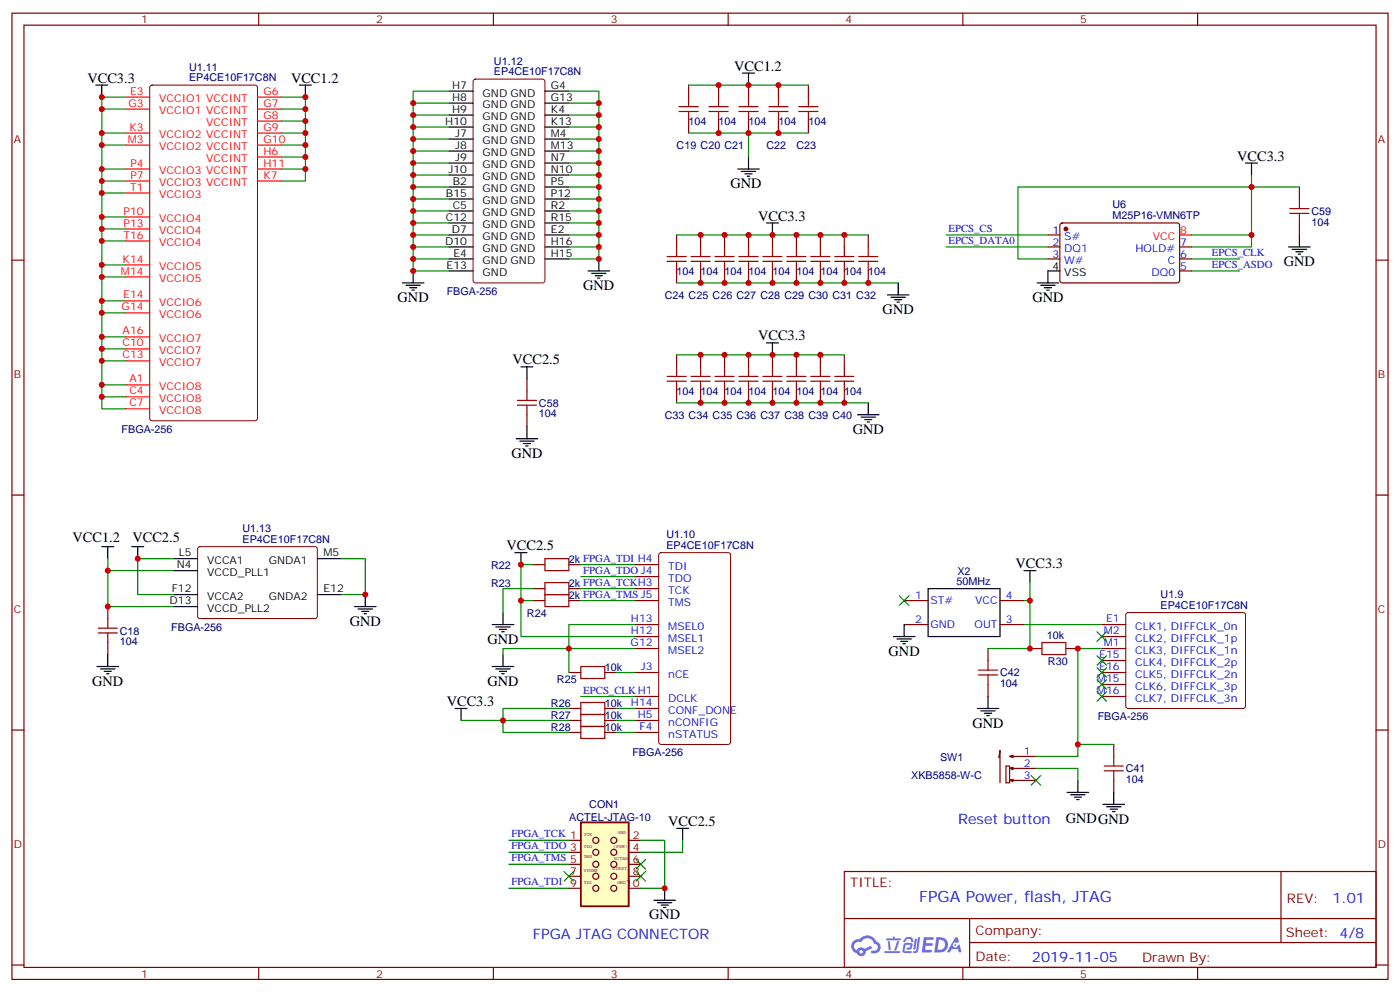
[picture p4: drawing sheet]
<svg xmlns="http://www.w3.org/2000/svg" width="412mm" height="292mm" viewBox="0 0 412 292" stroke-linecap="round" stroke-linejoin="round" font-family="sans-serif">
<g fill="none" stroke="#870000" stroke-width=".35">
<path d="M3.5 3.9h405.4v284.3h-405.4zM7.1 7.4h398.2v277.3h-398.2zM76.2 3.9v3.5M145.3 3.9v3.5M214.5 3.9v3.5M283.6 3.9v3.5M352.8 3.9v3.5M3.5 76.6h3.6M405.3 76.6h3.6M3.5 145.7h3.6M405.3 145.7h3.6M3.5 214.8h3.6"/>
<path d="M405.3 214.8h3.6M248.7 256.5h156.6v28.2h-156.6zM377.3 256.5v20.9M248.7 270.3h156.5M285.6 277.4h119.6M285.6 270.3v14.1M3.5 284h3.6M76.2 284.7v3.5M145.3 284.7v3.5M214.5 284.7v3.5M283.6 284.7v3.5M352.8 284.7v3.5"/>
<path d="M405.3 284h3.6"/>
</g>
<g fill="#5487ff">
<path d="M272.1 275.8h2.6l.3 .2-.1 .6h-2l-.1 .9h1.6l.4 .4-.4 .4h-1.7l-.2 1.2 1.8 .1 .3 .3-.2 .3-2.9 .1z"/>
<path d="M281.4 275.9h.7l.4 1.3-.7 .3a.74 .74 0 0 0-1.1 .3 .74 .74 0 0 0 .5 1 .74 .74 0 0 0 .9-.6l.5-.3 .7 2.3h-.9l-.2-.9h-1.9l-.5 .9h-.9z"/>
<path d="M269.5 276.2h.6l-.4 3a.31 .31 0 0 1-.3 .2 .31 .31 0 0 1-.3-.3z"/>
<path d="M270.4 275.8h.6l-.5 3.9a.89 .89 0 0 1-.7 .7 .89 .89 0 0 1-.9-.3l1-.4z"/>
<path d="M266.8 275.9l.6-.2 1.2 .2 .5 1.2-.6 .2-.4-1-1 .2a.95 .95 0 0 1-1 .8l-.1-.2z"/>
<path d="M266.4 277.6l1.8-.2a1.04 1.04 0 0 1 .6 1.1 1.04 1.04 0 0 1-.8 .9h-.7a.29 .29 0 0 1-.3-.3 .29 .29 0 0 1 .3-.2l.7-.1 .2-.8-1.4 .1-.4 1.7 1.9 .1a.29 .29 0 0 1 .3 .3 .29 .29 0 0 1-.3 .3l-2-.1-.4-.2 .2-2.1z"/>
<path d="M260.5 279.9h4.4a.3 .3 0 0 1 .3 .3 .3 .3 0 0 1-.3 .3h-4.3z"/>
<path d="M264.3 276.9h.6l-.5 1.7a1.02 1.02 0 0 1-.7 1.2l-.2-.3z"/>
<path d="M261.5 277h.6l.3 2.4-.3 .3-.3-.2z"/>
<path d="M261.1 276.2h1.9l.2-.6h.5l-.1 .6h1.5a.29 .29 0 0 1 .3 .3 .29 .29 0 0 1-.3 .2h-3.9z"/>
<path d="M275.8 275.8l-.6 4.5h1.4a2.27 2.27 0 0 0 2.7-2.3 2.27 2.27 0 0 0-2.7-2.2zM276.6 276.6a1.5 1.5 0 0 1 1.8 1.5 1.5 1.5 0 0 1-1.9 1.4h-.3z"/>
<path d="M251.4 277a2.09 2.09 0 0 0 1 3.5 1.37 1.37 0 0 0 1.5 .9 1.37 1.37 0 0 0 1.1-1.4l2-1-.5-.7-1.8 .9a1.4 1.4 0 0 0-2.3 .5 1.32 1.32 0 0 1-.6-1.9 1.32 1.32 0 0 1 1.9-.5 2.02 2.02 0 0 1 2-1.2 2.02 2.02 0 0 1 1.8 1.6 1.09 1.09 0 0 1 1.1 1.4 1.09 1.09 0 0 1-1.6 .7 .41 .41 0 0 0-.5 .3 .41 .41 0 0 0 .4 .5 1.89 1.89 0 0 0 2.4-1.2 1.89 1.89 0 0 0-1.2-2.4 2.98 2.98 0 0 0-5-.7l-1 .2zM253.2 280.1a.52 .52 0 0 1 1 0 .52 .52 0 0 1-1 0z"/>
<circle cx="281.4" cy="278.1" r=".28"/>
</g>
<path d="M44.3 25.3l.5-.3h30.3l.7 .5v97.6l-.4 .7h-30.6l-.6-.4-.1-97.6zM139.6 23.5l.5-.2h19.7l.7 .4v58.8l-.4 .7-20 .1-.7-.5-.1-58.8zM58.4 161.1l.5-.2h34.2l.4 .7-.1 20-.6 .4h-34.2l-.4-.7v-19.7zM194.3 162.8l.4-.2h19.8l.6 .5 .1 55.3-.5 .6-20 .1-.6-.5-.1-55.3zM331.8 180.5l.5-.2h33.9l.5 .2 .2 .5v26.8l-.2 .5-.5 .2h-33.9l-.5-.2-.2-.5v-26.8z" fill="none" stroke="#800000" stroke-width=".29"/>
<g fill="none" stroke="#f00" stroke-width=".35">
<path d="M37 28.6h7.1M37 32.1h7.1M37 39.2h7.1M75.8 28.6h7.1M75.8 32.1h7.1M75.8 35.6h7.1M75.8 39.2h7.1M37 42.7h7.1M37 49.7h7.1M37 53.3h7.1M37 56.8h7.1M75.8 42.7h7.1"/>
<path d="M75.8 46.2h7.1M75.8 49.7h7.1M75.8 53.3h7.1M37 63.9h7.1M37 67.4h7.1M37 70.9h7.1M37 78h7.1M37 81.5h7.1M37 88.5h7.1M37 92.1h7.1M37 99.1h7.1M37 102.7h7.1"/>
<path d="M37 106.2h7.1M37 113.2h7.1M37 116.8h7.1M37 120.3h7.1"/>
</g>
<g fill="none" stroke="#000" stroke-width=".35">
<path d="M132.3 26.8h7M132.3 30.3h7M132.3 33.9h7M132.3 37.4h7M160.5 26.8h7.1M160.5 30.3h7.1M160.5 33.9h7.1M160.5 37.4h7.1M132.3 40.9h7M132.3 44.4h7M132.3 48h7M132.3 51.5h7"/>
<path d="M132.3 55h7M132.3 58.6h7M160.5 40.9h7.1M160.5 44.4h7.1M160.5 48h7.1M160.5 51.5h7.1M160.5 55h7.1M160.5 58.6h7.1M132.3 62.1h7M132.3 65.6h7M132.3 69.1h7M132.3 72.7h7"/>
<path d="M132.3 76.2h7M132.3 79.7h7M160.5 62.1h7.1M160.5 65.6h7.1M160.5 69.1h7.1M160.5 72.7h7.1M160.5 76.2h7.1M51.2 164.4h7M51.2 175h7M51.2 167.9h7M51.2 178.5h7M93.5 164.4h7"/>
<path d="M93.5 175h7"/>
</g>
<g fill="none" stroke="#870000" stroke-width=".35">
<path d="M202.8 25v3.6M202.8 35.6v3.6M211.7 25v3.6M211.7 35.6v3.6M220.5 25v3.6M220.5 35.6v3.6M229.3 25v3.6M229.3 35.6v3.6M238.1 25v3.6M238.1 35.6v3.6M199.3 69.1v3.6M199.3 79.7v3.6"/>
<path d="M206.4 69.1v3.6M206.4 79.7v3.6M213.4 69.1v3.6M213.4 79.7v3.6M220.5 69.1v3.6M220.5 79.7v3.6M227.5 69.1v3.6M227.5 79.7v3.6M234.6 69.1v3.6M234.6 79.7v3.6M241.7 69.1v3.6M241.7 79.7v3.6"/>
<path d="M248.7 69.1v3.6M248.7 79.7v3.6M255.8 69.1v3.6M255.8 79.7v3.6M199.3 104.4v3.5M199.3 115v3.5M206.4 104.4v3.5M206.4 115v3.5M213.4 104.4v3.5M213.4 115v3.5M220.5 104.4v3.5M220.5 115v3.5"/>
<path d="M227.5 104.4v3.5M227.5 115v3.5M234.6 104.4v3.5M234.6 115v3.5M241.7 104.4v3.5M241.7 115v3.5M248.7 104.4v3.5M248.7 115v3.5M31.7 178.5v3.5M157 166.2h3.5M157 173.2h3.5M157 176.7h3.5"/>
<path d="M167.6 166.2h3.5M167.6 173.2h3.5M167.6 176.7h3.5M187 166.2h7M187 169.7h7M187 173.2h7M187 176.7h7M31.7 189.1v3.5M167.6 197.9h3.5M178.2 197.9h3.5M187 183.8h7M187 187.3h7"/>
<path d="M187 190.9h7M187 197.9h7M324.6 183.8h7M324.6 187.3h7M324.6 190.9h7M324.6 197.9h7M324.6 194.4h7M167.6 208.5h3.5M167.6 212h3.5M167.6 215.5h3.5M178.2 208.5h3.5M178.2 212h3.5"/>
<path d="M178.2 215.5h3.5M187 205h7M187 208.5h7M187 212h7M187 215.5h7M324.6 205h7M324.6 201.4h7"/>
</g>
<g fill="none" stroke="#a10000" stroke-width=".35">
<path d="M200 32.8h5.7M200 31.4h5.7M202.8 28.6v2.8M202.8 32.8v2.8M208.8 32.8h5.7M208.8 31.4h5.7M211.7 28.6v2.8M211.7 32.8v2.8M217.7 32.8h5.6M217.7 31.4h5.6M220.5 28.6v2.8M220.5 32.8v2.8"/>
<path d="M226.5 32.8h5.6M226.5 31.4h5.6M229.3 28.6v2.8M229.3 32.8v2.8M235.3 32.8h5.6M235.3 31.4h5.6M238.1 28.6v2.8M238.1 32.8v2.8M196.5 76.9h5.6M196.5 75.5h5.6M199.3 72.7v2.8M199.3 76.9v2.8"/>
<path d="M203.6 76.9h5.6M203.6 75.5h5.6M206.4 72.7v2.8M206.4 76.9v2.8M210.6 76.9h5.7M210.6 75.5h5.7M213.4 72.7v2.8M213.4 76.9v2.8M217.7 76.9h5.6M217.7 75.5h5.6M220.5 72.7v2.8M220.5 76.9v2.8"/>
<path d="M224.7 76.9h5.7M224.7 75.5h5.7M227.5 72.7v2.8M227.5 76.9v2.8M231.8 76.9h5.6M231.8 75.5h5.6M234.6 72.7v2.8M234.6 76.9v2.8M238.8 76.9h5.7M238.8 75.5h5.7M241.7 72.7v2.8M241.7 76.9v2.8"/>
<path d="M245.9 76.9h5.6M245.9 75.5h5.6M248.7 72.7v2.8M248.7 76.9v2.8M252.9 76.9h5.7M252.9 75.5h5.7M255.8 72.7v2.8M255.8 76.9v2.8M196.5 112.2h5.6M196.5 110.8h5.6M199.3 107.9v2.9M199.3 112.2v2.8"/>
<path d="M203.6 112.2h5.6M203.6 110.8h5.6M206.4 107.9v2.9M206.4 112.2v2.8M210.6 112.2h5.7M210.6 110.8h5.7M213.4 107.9v2.9M213.4 112.2v2.8M217.7 112.2h5.6M217.7 110.8h5.6M220.5 107.9v2.9M220.5 112.2v2.8"/>
<path d="M224.7 112.2h5.7M224.7 110.8h5.7M227.5 107.9v2.9M227.5 112.2v2.8M231.8 112.2h5.6M231.8 110.8h5.6M234.6 107.9v2.9M234.6 112.2v2.8M238.8 112.2h5.7M238.8 110.8h5.7M241.7 107.9v2.9M241.7 112.2v2.8"/>
<path d="M245.9 112.2h5.6M245.9 110.8h5.6M248.7 107.9v2.9M248.7 112.2v2.8M160.5 164.4h7.1v3.5h-7.1zM160.5 171.4h7.1v3.6h-7.1zM160.5 175h7.1v3.5h-7.1zM28.9 186.3h5.7M28.9 184.9h5.7M31.7 182v2.9M31.7 186.3v2.8M171.1 196.1h7.1v3.6h-7.1z"/>
<path d="M171.1 206.7h7.1v3.6h-7.1zM171.1 210.3h7.1v3.5h-7.1zM171.1 213.8h7.1v3.5h-7.1z"/>
</g>
<path d="M171.1 257.9h3.5M171.1 254.4h3.5M171.1 250.8h3.5M172 247.3h-.9h3.5M181.7 257.9h3.5M181.7 254.4h3.5M181.7 250.8h3.5M181.7 247.3h3.5M171.1 261.4h3.5M181.7 261.4h3.5" fill="none" stroke="#850000" stroke-width=".35"/>
<path d="M171.1 242h14.1v24.7h-14.1z" fill="#ffffc2" stroke="#850000" stroke-width=".53"/>
<g fill="none" stroke="#850000" stroke-width=".35">
<path d="M167.6 247.3h3.5M167.6 250.8h3.5M167.6 254.4h3.5M167.6 257.9h3.5M176.4 257.9a.88 .88 0 0 0-1.3-.8 .88 .88 0 0 0-.1 1.5 .88 .88 0 0 0 1.4-.6M176.4 254.4a.88 .88 0 0 0-1.3-.8 .88 .88 0 0 0-.1 1.5 .88 .88 0 0 0 1.4-.6M176.4 250.8a.88 .88 0 0 0-1.3-.8 .88 .88 0 0 0-.1 1.5 .88 .88 0 0 0 1.4-.5M176.4 247.3a.88 .88 0 0 0-1.3-.8 .88 .88 0 0 0-.1 1.5 .88 .88 0 0 0 1.4-.5M181.7 257.9a.88 .88 0 0 0-1.3-.8 .88 .88 0 0 0-.1 1.5 .88 .88 0 0 0 1.4-.6M181.7 254.4a.88 .88 0 0 0-1.3-.8 .88 .88 0 0 0-.1 1.5 .88 .88 0 0 0 1.4-.6M181.7 250.8a.88 .88 0 0 0-1.3-.8 .88 .88 0 0 0-.1 1.5 .88 .88 0 0 0 1.4-.5M181.7 247.3a.88 .88 0 0 0-1.3-.8 .88 .88 0 0 0-.1 1.5 .88 .88 0 0 0 1.4-.5"/>
<path d="M185.2 247.3h3.5M185.2 250.8h3.5M185.2 254.4h3.5M185.2 257.9h3.5M167.6 261.4h3.5M176.4 261.4a.88 .88 0 0 0-1.3-.8 .88 .88 0 0 0-.1 1.5 .88 .88 0 0 0 1.4-.5M181.7 261.4a.88 .88 0 0 0-1.3-.8 .88 .88 0 0 0-.1 1.5 .88 .88 0 0 0 1.4-.5M185.2 261.4h3.5"/>
</g>
<g fill="none" stroke="#000" stroke-width=".35">
<path d="M28.2 25h3.5M30 25v3.6M88.2 25h3.5M90 25v3.6M218.7 21.5h3.5M220.5 21.5v3.5M217.3 49.7h6.4M218.4 50.4h4.2M219.4 51.2h2.1M220.1 51.9h.7M220.5 46.2v3.5M366.9 48h3.5"/>
<path d="M368.7 48v3.5M121.7 79.7v3.6M173.2 79.7h6.4M176.4 76.2v3.5M225.8 65.6h3.5M227.5 65.6v3.5M312.2 79.7h-3.5v3.6M379.6 72.7h6.3M380.6 73.4h4.3M381.7 74.1h2.1M382.4 74.8h.7M382.8 69.1v3.6"/>
<path d="M118.5 83.3h6.4M119.6 84h4.2M120.6 84.7h2.2M121.4 85.4h.7M174.3 80.4h4.2M175.3 81.1h2.1M176 81.8h.7M261.4 86.8h6.4M262.5 87.5h4.2M263.5 88.2h2.1M264.2 88.9h.7M264.6 83.3v3.5"/>
<path d="M305.5 83.3h6.4M306.6 84h4.2M307.6 84.7h2.1M308.3 85.4h.7M153.5 107.9h3.5M155.2 107.9v3.6M225.8 100.9h3.5M227.5 100.9v3.5M255.8 118.5v3.6M152 129.1h6.4M153.1 129.8h4.2M154.2 130.5h2.1"/>
<path d="M154.9 131.2h.7M155.2 125.6v3.5M252.6 122.1h6.3M253.6 122.8h4.3M254.7 123.5h2.1M255.4 124.2h.7M30 160.9h3.5M31.7 160.9v3.5M38.8 160.9h3.5M40.6 160.9v3.5M104.4 178.5h6.4M105.5 179.2h4.2"/>
<path d="M106.5 179.9h2.2M107.6 175v3.5M151.7 162.6h3.5M153.5 162.6v3.6M273.4 173.2h21.2v14.1h-21.2zM301.6 167.9h3.6M303.4 167.9v3.5M28.6 196.1h6.3M29.6 196.8h4.3M30.7 197.6h2.1M31.4 198.3h.7M31.7 192.6v3.5"/>
<path d="M107.2 180.6h.7M145 196.1h6.3M145 183.8h6.3M146 196.8h4.3M146 184.5h4.3M147.1 197.6h2.1M147.1 185.2h2.1M147.8 198.3h.7M147.8 185.9h.7M148.2 180.3v3.5M148.2 192.6v3.5M263.2 187.3h6.3"/>
<path d="M264.2 188h4.3M265.3 188.7h2.1M266 189.4h.7M266.3 183.8v3.5M134.1 208.5h3.5M135.8 208.5v3.5M287.9 208.5h6.3M288.9 209.2h4.3M290 209.9h2.1M290.7 210.6h.7M291 205v3.5M314.3 233.2h6.4"/>
<path d="M315.4 233.9h4.2M316.4 234.6h2.2M317.1 235.3h.8M317.5 229.7v3.5M324.9 236.7h6.4M326 237.4h4.2M327 238.1h2.1M327.7 238.8h.7M328.1 233.2v3.5M199.3 243.8h3.5M201.1 243.8v3.5M192.6 264.9h6.4"/>
<path d="M193.7 265.6h4.2M194.7 266.3h2.1M195.4 267.1h.7M195.8 261.4v3.5"/>
</g>
<g fill="none" stroke="#870000" stroke-width=".35">
<path d="M382.8 55v3.6M308.7 69.1h3.5M308.7 72.7h3.5M308.7 76.2h3.5M312.4 65.8l.5-.2 34.2 .1 .4 .6-.1 16.5-.6 .5-34.2-.1-.4-.7v-16.2zM347.5 72.7h3.5M347.5 76.2h3.5M347.5 79.7h3.5M382.8 65.6v3.5M155.2 111.5v3.5M155.2 122.1v3.5M266.3 176.7h7.1"/>
<path d="M294.6 176.7h7M266.3 183.8h7.1M291 190.9v3.5M294.6 183.8h7M303.4 190.9h3.5M314 190.9h3.5M291 201.4v3.6M328.1 219.1v3.5M294.2 223l.4-2.2v9.6M296.3 225.4h1.1v5h-1.1zM297.4 229.7l1 .3M297.4 226.1l1 .4"/>
<path d="M297.4 222.6l1 .4M298.4 229.3l-1 .4h7.8M298.4 225.8l-1 .3h7.8M298.4 222.2l-1 .4h7.8M328.1 229.7v3.5"/>
</g>
<g fill="none" stroke="#a10000" stroke-width=".35">
<path d="M382.8 58.6v2.8M379.9 62.8h5.7M379.9 61.4h5.7M382.8 62.8v2.8M152.4 119.2h5.6M152.4 117.8h5.6M155.2 115v2.8M155.2 119.2v2.9M288.2 198.6h5.7M288.2 197.2h5.7M291 194.4v2.8M291 198.6v2.8"/>
<path d="M306.9 189.1h7.1v3.5h-7.1zM325.3 226.8h5.6M325.3 225.4h5.6M328.1 222.6v2.8M328.1 226.8v2.9"/>
</g>
<circle cx="314" cy="67.4" r=".53" fill="#870000" stroke="#870000" stroke-width=".35"/>
<path d="M347.5 69.1h3.5" fill="none" stroke="#f00" stroke-width=".35"/>
<g fill="none" stroke="#008700" stroke-width=".35">
<path d="M30 32.1h7M30 39.2h7M37 28.6h-7v91.7h7M82.9 28.6h7.1v24.7h-7.1M82.9 32.1h7.1M82.9 39.2h7.1M82.9 35.6h7.1M121.7 30.3h10.6M121.7 33.9h10.6M121.7 37.4h10.6M132.3 26.8h-10.6v52.9h10.6M167.6 26.8h8.8v49.4h-8.8"/>
<path d="M167.6 30.3h8.8M167.6 33.9h8.8M167.6 37.4h8.8M202.8 25h35.3M202.8 39.2h35.3M220.5 39.2v7M30 42.7h7M30 49.7h7M30 53.3h7M30 56.8h7M82.9 42.7h7.1M82.9 49.7h7.1"/>
<path d="M82.9 46.2h7.1M121.7 40.9h10.6M121.7 44.4h10.6M121.7 48h10.6M121.7 51.5h10.6M121.7 55h10.6M121.7 58.6h10.6M167.6 40.9h8.8M167.6 44.4h8.8M167.6 48h8.8M167.6 51.5h8.8M167.6 55h8.8"/>
<path d="M167.6 58.6h8.8M368.7 51.5v17.6h-17.7M382.8 55h-82.9v21.2h8.8M30 63.9h7M30 67.4h7M30 70.9h7M30 78h7M121.7 62.1h10.6M121.7 65.6h10.6M121.7 69.1h10.6M121.7 72.7h10.6M121.7 76.2h10.6"/>
<path d="M167.6 62.1h8.8M167.6 65.6h8.8M167.6 69.1h8.8M167.6 72.7h8.8M199.3 69.1h56.5M278.7 69.1h30M278.7 72.7h30M351 76.2h14.1M351 79.7h14.1M368.7 69.1v3.6h-17.7M30 81.5h7M30 88.5h7"/>
<path d="M30 92.1h7M30 99.1h7M199.3 83.3h65.3M30 102.7h7M30 106.2h7M30 113.2h7M30 116.8h7M199.3 104.4h49.4M199.3 118.5h56.5M31.7 164.4v3.5M51.2 164.4h-10.6v10.6h10.6M51.2 167.9h-19.5v10.6h19.5"/>
<path d="M100.5 164.4h7.1v10.6h-7.1M153.5 176.7v10.6h33.5M157 166.2h-3.5v10.5h3.5M157 173.2h-8.8v7.1M171.1 169.7h15.9M171.1 176.7h15.9M171.1 173.2h15.9M171.1 166.2h15.9M303.4 171.4v5.3h-1.8M303.4 176.7v14.2h-12.4M181.7 197.9h5.3M187 183.8h-19.4v14.1"/>
<path d="M187 190.9h-38.8v1.7M301.6 183.8h23M324.6 190.9h-7.1v31.7h-12.3M135.8 212h31.8M167.6 208.5h-19.4v7h19.4M171.1 205h15.9M181.7 212h5.3M181.7 215.5h5.3M181.7 208.5h5.3M317.5 219.1h10.6M305.2 226.1h12.3v3.6M149.9 247.3h17.7"/>
<path d="M149.9 250.8h17.7M149.9 254.4h17.7M188.7 247.3h7.1v14.1h-7.1M201.1 247.3v3.5h-12.4M149.9 261.4h17.7"/>
</g>
<g fill="#c00">
<circle cx="368.7" cy="55" r=".88"/>
<circle cx="303.4" cy="190.9" r=".88"/>
<circle cx="303.4" cy="176.7" r=".88"/>
<circle cx="195.8" cy="261.4" r=".88"/>
<circle cx="148.2" cy="212" r=".88"/>
<circle cx="153.5" cy="176.7" r=".88"/>
<circle cx="241.7" cy="104.4" r=".88"/>
<circle cx="234.6" cy="104.4" r=".88"/>
<circle cx="227.5" cy="104.4" r=".88"/>
<circle cx="220.5" cy="104.4" r=".88"/>
<circle cx="213.4" cy="104.4" r=".88"/>
<circle cx="206.4" cy="104.4" r=".88"/>
<circle cx="248.7" cy="69.1" r=".88"/>
<circle cx="241.7" cy="69.1" r=".88"/>
<circle cx="234.6" cy="69.1" r=".88"/>
<circle cx="227.5" cy="69.1" r=".88"/>
<circle cx="220.5" cy="69.1" r=".88"/>
<circle cx="213.4" cy="69.1" r=".88"/>
<circle cx="206.4" cy="69.1" r=".88"/>
<circle cx="31.8" cy="167.9" r=".88"/>
<circle cx="121.7" cy="79.7" r=".88"/>
<circle cx="176.4" cy="33.9" r=".88"/>
<circle cx="176.4" cy="40.9" r=".88"/>
<circle cx="176.4" cy="48" r=".88"/>
<circle cx="176.4" cy="55" r=".88"/>
<circle cx="176.4" cy="62.1" r=".88"/>
<circle cx="176.4" cy="69.1" r=".88"/>
<circle cx="121.7" cy="72.7" r=".88"/>
<circle cx="121.7" cy="65.6" r=".88"/>
<circle cx="121.7" cy="58.6" r=".88"/>
<circle cx="121.7" cy="51.5" r=".88"/>
<circle cx="121.7" cy="44.4" r=".88"/>
<circle cx="121.7" cy="40.9" r=".88"/>
<circle cx="121.7" cy="33.9" r=".88"/>
<circle cx="90" cy="49.7" r=".88"/>
<circle cx="90" cy="42.7" r=".88"/>
<circle cx="90" cy="35.6" r=".88"/>
<circle cx="30" cy="116.8" r=".88"/>
<circle cx="30" cy="106.2" r=".88"/>
<circle cx="30" cy="99.1" r=".88"/>
<circle cx="30" cy="88.5" r=".88"/>
<circle cx="30" cy="67.4" r=".88"/>
<circle cx="30" cy="56.8" r=".88"/>
<circle cx="30" cy="49.7" r=".88"/>
<circle cx="30" cy="39.2" r=".88"/>
<circle cx="30" cy="28.6" r=".88"/>
<circle cx="30" cy="32.1" r=".88"/>
<circle cx="30" cy="42.7" r=".88"/>
<circle cx="30" cy="53.3" r=".88"/>
<circle cx="30" cy="63.9" r=".88"/>
<circle cx="30" cy="70.9" r=".88"/>
<circle cx="30" cy="81.5" r=".88"/>
<circle cx="30" cy="92.1" r=".88"/>
<circle cx="30" cy="102.7" r=".88"/>
<circle cx="30" cy="113.2" r=".88"/>
<circle cx="30" cy="78" r=".88"/>
<circle cx="90" cy="32.1" r=".88"/>
<circle cx="90" cy="39.2" r=".88"/>
<circle cx="90" cy="46.2" r=".88"/>
<circle cx="90" cy="28.6" r=".88"/>
<circle cx="121.7" cy="30.3" r=".88"/>
<circle cx="121.7" cy="37.4" r=".88"/>
<circle cx="121.7" cy="48" r=".88"/>
<circle cx="121.7" cy="55" r=".88"/>
<circle cx="121.7" cy="62.1" r=".88"/>
<circle cx="121.7" cy="69.1" r=".88"/>
<circle cx="121.7" cy="76.2" r=".88"/>
<circle cx="176.4" cy="72.7" r=".88"/>
<circle cx="176.4" cy="65.6" r=".88"/>
<circle cx="176.4" cy="58.6" r=".88"/>
<circle cx="176.4" cy="51.5" r=".88"/>
<circle cx="176.4" cy="44.4" r=".88"/>
<circle cx="176.4" cy="37.4" r=".88"/>
<circle cx="176.4" cy="30.3" r=".88"/>
<circle cx="176.4" cy="76.2" r=".88"/>
<circle cx="107.6" cy="175" r=".88"/>
<circle cx="40.6" cy="164.4" r=".88"/>
<circle cx="31.8" cy="178.5" r=".88"/>
<circle cx="211.7" cy="25" r=".88"/>
<circle cx="220.5" cy="25" r=".88"/>
<circle cx="229.3" cy="25" r=".88"/>
<circle cx="211.7" cy="39.2" r=".88"/>
<circle cx="220.5" cy="39.2" r=".88"/>
<circle cx="229.3" cy="39.2" r=".88"/>
<circle cx="206.4" cy="83.3" r=".88"/>
<circle cx="213.4" cy="83.3" r=".88"/>
<circle cx="220.5" cy="83.3" r=".88"/>
<circle cx="227.5" cy="83.3" r=".88"/>
<circle cx="234.6" cy="83.3" r=".88"/>
<circle cx="241.7" cy="83.3" r=".88"/>
<circle cx="248.7" cy="83.3" r=".88"/>
<circle cx="206.4" cy="118.5" r=".88"/>
<circle cx="213.4" cy="118.5" r=".88"/>
<circle cx="220.5" cy="118.5" r=".88"/>
<circle cx="227.5" cy="118.5" r=".88"/>
<circle cx="234.6" cy="118.5" r=".88"/>
<circle cx="241.7" cy="118.5" r=".88"/>
<circle cx="255.8" cy="83.3" r=".88"/>
<circle cx="248.7" cy="118.5" r=".88"/>
<circle cx="153.5" cy="166.2" r=".88"/>
<circle cx="317.5" cy="190.9" r=".88"/>
<circle cx="317.5" cy="219.1" r=".88"/>
<circle cx="167.6" cy="190.9" r=".88"/>
<circle cx="368.7" cy="69.1" r=".88"/>
</g>
<g fill="#c00" stroke="#008700" stroke-width=".35">
<path d="M303.7 228.2l2.9 2.9zM303.7 231.1l2.9-2.9z"/>
<path d="M187.3 252.9l2.8 2.9zM190.1 252.9l-2.8 2.9z"/>
<path d="M187.3 256.5l2.8 2.8zM187.3 259.3l2.8-2.8z"/>
<path d="M166.2 256.5l2.8 2.8zM166.2 259.3l2.8-2.8z"/>
<path d="M323.1 193l2.9 2.8zM323.1 195.8l2.9-2.8z"/>
<path d="M323.1 196.5l2.9 2.8zM326 196.5l-2.9 2.8z"/>
<path d="M323.1 200l2.9 2.8zM326 200l-2.9 2.8z"/>
<path d="M323.1 203.6l2.9 2.8zM326 203.6l-2.9 2.8z"/>
<path d="M323.1 185.9l2.9 2.8zM323.1 188.7l2.9-2.8z"/>
<path d="M264.9 175.3l2.9 2.9zM267.8 175.3l-2.9 2.9z"/>
</g>
<text font-size="4.6" fill="#00f" x="270.8" y="265.5">FPGA Power, flash, JTAG</text>
<g font-size="4.2">
<text x="216.3" y="20.8">VCC1.2</text>
<text x="25.8" y="24.3">VCC3.3</text>
<text x="85.7" y="24.3">VCC1.2</text>
<text x="364.4" y="47.3">VCC3.3</text>
<text x="215.2" y="55.3">GND</text>
<text x="223.3" y="64.9">VCC3.3</text>
<text x="378.2" y="78.3">GND</text>
<text x="117.1" y="88.9">GND</text>
<text x="171.8" y="85.4">GND</text>
<text x="304.1" y="88.9">GND</text>
<text x="260" y="92.4">GND</text>
<text x="223.3" y="100.2">VCC3.3</text>
<text x="151" y="107.2">VCC2.5</text>
<text x="251.2" y="127.7">GND</text>
<text x="150.6" y="134.8">GND</text>
<text x="21.4" y="159.4">VCC1.2</text>
<text x="39" y="159.4">VCC2.5</text>
<text x="149.2" y="161.9">VCC2.5</text>
<text x="299.2" y="167.2">VCC3.3</text>
<text x="103" y="184.1">GND</text>
<text x="143.6" y="189.4">GND</text>
<text x="261.8" y="193">GND</text>
<text x="27.2" y="201.8">GND</text>
<text x="143.6" y="201.8">GND</text>
<text x="131.6" y="207.8">VCC3.3</text>
<text x="286.5" y="214.1">GND</text>
<text x="196.8" y="243.1">VCC2.5</text>
<text x="314" y="242.3">GNDGND</text>
<text x="191.2" y="270.6">GND</text>
</g>
<g font-size="4.2" fill="#00f">
<text x="282.2" y="242.6">Reset button</text>
<text x="392.5" y="265.7">1.01</text>
<text x="157" y="276.2">FPGA JTAG CONNECTOR</text>
<text x="304" y="283.1">2019-11-05</text>
</g>
<g font-size="3.9" fill="#800">
<text x="250.5" y="261.1">TITLE:</text>
<text x="379.1" y="265.7">REV:</text>
<text x="287.4" y="275.3">Company:</text>
<text x="378.7" y="275.9">Sheet: 4/8</text>
<text x="287.4" y="282.9">Date:</text>
<text x="336.4" y="283">Drawn By:</text>
</g>
<g font-size="3.2" fill="#800">
<text x="41.6" y="6.9">1</text>
<text x="110.8" y="6.9">2</text>
<text x="179.9" y="6.9">3</text>
<text x="249.1" y="6.9">4</text>
<text x="318.2" y="6.9">5</text>
<text x="4.1" y="42">A</text>
<text x="405.9" y="42">A</text>
<text x="4.1" y="111.1">B</text>
<text x="405.9" y="111.1">B</text>
<text x="4.1" y="180.3">C</text>
<text x="405.9" y="180.3">C</text>
<text x="4.1" y="249.4">D</text>
<text x="405.9" y="249.4">D</text>
<text x="41.6" y="287.7">1</text>
<text x="110.8" y="287.7">2</text>
<text x="179.9" y="287.7">3</text>
<text x="249.1" y="287.7">4</text>
<text x="318.2" y="287.7">5</text>
</g>
<g font-size="3.2" fill="#000080">
<text x="55.7" y="24">EP4CE10F17C8N</text>
<text x="55.7" y="20.8">U1.11</text>
<text x="145.5" y="22.2">EP4CE10F17C8N</text>
<text x="145.5" y="19">U1.12</text>
<text x="202.8" y="36.9">104</text>
<text x="211.7" y="36.9">104</text>
<text x="220.5" y="36.9">104</text>
<text x="229.3" y="36.9">104</text>
<text x="238.1" y="36.9">104</text>
<text x="199.3" y="43.9">C19 C20 C21</text>
<text x="225.8" y="43.9">C22</text>
<text x="234.6" y="43.9">C23</text>
<text x="327.7" y="64.6">M25P16-VMN6TP</text>
<text x="327.7" y="61.3">U6</text>
<text x="386.3" y="63.4">C59</text>
<text x="386.3" y="66.4">104</text>
<text x="199.3" y="81">104</text>
<text x="206.4" y="81">104</text>
<text x="213.4" y="81">104</text>
<text x="220.5" y="81">104</text>
<text x="227.5" y="81">104</text>
<text x="234.6" y="81">104</text>
<text x="241.7" y="81">104</text>
<text x="248.7" y="81">104</text>
<text x="255.8" y="81">104</text>
<text x="131.6" y="86.8">FBGA-256</text>
<text x="195.8" y="88">C24 C25 C26 C27 C28 C29 C30 C31 C32</text>
<text x="158.7" y="119.8">C58</text>
<text x="199.3" y="116.3">104</text>
<text x="206.4" y="116.3">104</text>
<text x="213.4" y="116.3">104</text>
<text x="220.5" y="116.3">104</text>
<text x="227.5" y="116.3">104</text>
<text x="234.6" y="116.3">104</text>
<text x="241.7" y="116.3">104</text>
<text x="248.7" y="116.3">104</text>
<text x="158.7" y="122.8">104</text>
<text x="195.8" y="123.3">C33 C34 C35 C36 C37 C38 C39 C40</text>
<text x="35.8" y="127.4">FBGA-256</text>
<text x="71.4" y="159.8">EP4CE10F17C8N</text>
<text x="71.4" y="156.6">U1.13</text>
<text x="196.3" y="161.6">EP4CE10F17C8N</text>
<text x="196.3" y="158.4">U1.10</text>
<text x="144.6" y="167.4">R22</text>
<text x="167.6" y="165.6">2k FPGA_TDI H4</text>
<text x="144.6" y="172.7">R23</text>
<text x="167.6" y="172.7">2k FPGA_TCKH3</text>
<text x="281.8" y="172.2">50MHz</text>
<text x="282" y="169.1">X2</text>
<text x="167.6" y="176.2">2k FPGA_TMS J5</text>
<text x="341.9" y="179.2">EP4CE10F17C8N</text>
<text x="341.9" y="176">U1.9</text>
<text x="50.4" y="185.6">FBGA-256</text>
<text x="155.2" y="181.5">R24</text>
<text x="35.3" y="189.8">104</text>
<text x="35.3" y="186.8">C18</text>
<text x="308.3" y="188">10k</text>
<text x="178.2" y="197.3">10k</text>
<text x="308.7" y="195.6">R30</text>
<text x="164" y="200.9">R25</text>
<text x="294.6" y="202.2">104</text>
<text x="294.6" y="199">C42</text>
<text x="162.3" y="207.9">R26</text>
<text x="178.2" y="207.9">10k</text>
<text x="162.3" y="211.5">R27</text>
<text x="162.3" y="215">R28</text>
<text x="178.2" y="211.5">10k</text>
<text x="178.2" y="215">10k</text>
<text x="323.3" y="212">FBGA-256</text>
<text x="186.3" y="222.6">FBGA-256</text>
<text x="276.9" y="223.9">SW1</text>
<text x="331.6" y="227.3">C41</text>
<text x="268.4" y="229.2">XKB5858-W-C</text>
<text x="331.6" y="230.4">104</text>
<text x="173.6" y="237.9">CON1</text>
<text x="167.7" y="241.5">ACTEL-JTAG-10</text>
</g>
<g font-size="3.2" fill="#f00">
<text x="38.3" y="27.9">E3</text>
<text x="77.6" y="27.9">G6</text>
<text x="37.9" y="31.4">G3</text>
<text x="46.9" y="30.2">VCCIO1 VCCINT</text>
<text x="46.9" y="33.7">VCCIO1 VCCINT</text>
<text x="77.6" y="31.4">G7</text>
<text x="77.6" y="34.9">G8</text>
<text x="37.6" y="42">M3</text>
<text x="38.1" y="38.5">K3</text>
<text x="46.9" y="40.7">VCCIO2 VCCINT</text>
<text x="60.8" y="37.2">VCCINT</text>
<text x="77.6" y="38.5">G9</text>
<text x="77.6" y="42">G10</text>
<text x="46.9" y="44.3">VCCIO2 VCCINT</text>
<text x="60.8" y="47.8">VCCINT</text>
<text x="77.6" y="45.5">H6</text>
<text x="38.4" y="49">P4</text>
<text x="38.4" y="52.6">P7</text>
<text x="46.9" y="51.3">VCCIO3 VCCINT</text>
<text x="77.6" y="49">H11</text>
<text x="77.6" y="52.6">K7</text>
<text x="38.4" y="56.1">T1</text>
<text x="46.9" y="54.9">VCCIO3 VCCINT</text>
<text x="46.9" y="58.4">VCCIO3</text>
<text x="36.4" y="63.1">P10</text>
<text x="46.9" y="65.4">VCCIO4</text>
<text x="36.3" y="70.2">T16</text>
<text x="36.4" y="66.7">P13</text>
<text x="46.9" y="69">VCCIO4</text>
<text x="339.6" y="70.6">VCC</text>
<text x="347.7" y="68.8">8</text>
<text x="36.1" y="77.3">K14</text>
<text x="46.9" y="72.5">VCCIO4</text>
<text x="35.6" y="80.8">M14</text>
<text x="46.9" y="79.6">VCCIO5</text>
<text x="46.9" y="83.1">VCCIO5</text>
<text x="36.3" y="87.8">E14</text>
<text x="35.8" y="91.4">G14</text>
<text x="46.9" y="90.1">VCCIO6</text>
<text x="46.9" y="93.7">VCCIO6</text>
<text x="36.1" y="102">C10</text>
<text x="36.1" y="98.4">A16</text>
<text x="46.9" y="100.7">VCCIO7</text>
<text x="36.1" y="105.5">C13</text>
<text x="46.9" y="104.2">VCCIO7</text>
<text x="46.9" y="107.8">VCCIO7</text>
<text x="38.1" y="112.5">A1</text>
<text x="38.1" y="116.1">C4</text>
<text x="38.1" y="119.6">C7</text>
<text x="46.9" y="114.8">VCCIO8</text>
<text x="46.9" y="118.4">VCCIO8</text>
<text x="46.9" y="121.9">VCCIO8</text>
</g>
<g font-size="3.2">
<text x="133.2" y="26.1">H7</text>
<text x="133.2" y="29.6">H8</text>
<text x="142.2" y="28.4">GND GND</text>
<text x="162.3" y="26.1">G4</text>
<text x="162.3" y="29.6">G13</text>
<text x="133.2" y="33.2">H9</text>
<text x="142.2" y="31.9">GND GND</text>
<text x="142.2" y="35.5">GND GND</text>
<text x="162.3" y="33.2">K4</text>
<text x="131.2" y="36.7">H10</text>
<text x="134.1" y="40.2">J7</text>
<text x="142.2" y="39">GND GND</text>
<text x="162.3" y="36.7">K13</text>
<text x="162.3" y="40.2">M4</text>
<text x="134.1" y="43.7">J8</text>
<text x="134.1" y="47.3">J9</text>
<text x="142.2" y="42.5">GND GND</text>
<text x="142.2" y="46">GND GND</text>
<text x="162.3" y="43.7">M13</text>
<text x="162.3" y="47.3">N7</text>
<text x="132.1" y="50.8">J10</text>
<text x="142.2" y="49.6">GND GND</text>
<text x="142.2" y="53.1">GND GND</text>
<text x="162.3" y="50.8">N10</text>
<text x="131.4" y="57.9">B15</text>
<text x="133.4" y="54.3">B2</text>
<text x="142.2" y="56.6">GND GND</text>
<text x="162.3" y="54.3">P5</text>
<text x="162.3" y="57.9">P12</text>
<text x="131.3" y="64.9">C12</text>
<text x="133.3" y="61.4">C5</text>
<text x="142.2" y="60.1">GND GND</text>
<text x="142.2" y="63.7">GND GND</text>
<text x="162.3" y="61.4">R2</text>
<text x="162.3" y="64.9">R15</text>
<text x="131.1" y="72">D10</text>
<text x="133.1" y="68.4">D7</text>
<text x="142.2" y="67.2">GND GND</text>
<text x="142.2" y="70.7">GND GND</text>
<text x="162.3" y="68.4">E2</text>
<text x="162.3" y="72">H16</text>
<text x="133.6" y="75.5">E4</text>
<text x="142.2" y="74.3">GND GND</text>
<text x="142.2" y="77.8">GND GND</text>
<text x="162.3" y="75.5">H15</text>
<text x="131.5" y="79">E13</text>
<text x="142.2" y="81.3">GND</text>
<text x="310" y="79.4">4</text>
<text x="313.5" y="81.1">VSS</text>
<text x="52.1" y="167.2">N4</text>
<text x="52.7" y="163.7">L5</text>
<text x="61" y="166">VCCA1</text>
<text x="79.2" y="166">GNDA1</text>
<text x="95.2" y="163.7">M5</text>
<text x="61" y="169.5">VCCD_PLL1</text>
<text x="50" y="177.8">D13</text>
<text x="50.6" y="174.3">F12</text>
<text x="61" y="176.6">VCCA2</text>
<text x="79.2" y="176.6">GNDA2</text>
<text x="95.2" y="174.3">E12</text>
<text x="61" y="180.1">VCCD_PLL2</text>
</g>
<g font-size="3.2" fill="#00f">
<text x="279.4" y="68.3">EPCS_CS</text>
<text x="279.4" y="71.8">EPCS_DATA0</text>
<text x="310" y="68.8">1</text>
<text x="313.5" y="70.6">S#</text>
<text x="310" y="72.3">2</text>
<text x="310" y="75.8">3</text>
<text x="313.5" y="74.1">DQ1</text>
<text x="313.5" y="77.6">W#</text>
<text x="334.5" y="74.1">HOLD#</text>
<text x="344" y="77.6">C</text>
<text x="347.7" y="75.8">6</text>
<text x="347.7" y="72.3">7</text>
<text x="357" y="75.3">EPCS_CLK</text>
<text x="339.2" y="81.1">DQ0</text>
<text x="347.7" y="79.4">5</text>
<text x="357" y="78.8">EPCS_ASDO</text>
<text x="196.8" y="167.7">TDI</text>
<text x="171.8" y="168.8">FPGA_TDO J4</text>
<text x="196.8" y="171.3">TDO</text>
<text x="196.8" y="174.8">TCK</text>
<text x="196.8" y="178.3">TMS</text>
<text x="269.6" y="176.4">1</text>
<text x="274.1" y="177.8">ST#</text>
<text x="287.3" y="177.8">VCC</text>
<text x="296.3" y="176.4">4</text>
<text x="185.8" y="183.1">H13</text>
<text x="196.8" y="185.4">MSEL0</text>
<text x="269.6" y="183.4">2</text>
<text x="274.1" y="184.9">GND</text>
<text x="287.1" y="184.9">OUT</text>
<text x="296.3" y="183.4">3</text>
<text x="325.8" y="183.1">E1</text>
<text x="334.4" y="185.4">CLK1, DIFFCLK_0n</text>
<text x="185.8" y="190.1">G12</text>
<text x="185.8" y="186.6">H12</text>
<text x="196.8" y="188.9">MSEL1</text>
<text x="325.2" y="186.6">M2</text>
<text x="325.2" y="190.1">M1</text>
<text x="334.4" y="188.9">CLK2, DIFFCLK_1p</text>
<text x="188.8" y="197.2">J3</text>
<text x="196.8" y="192.4">MSEL2</text>
<text x="323.8" y="193.7">E15</text>
<text x="323.8" y="197.2">E16</text>
<text x="334.4" y="192.4">CLK3, DIFFCLK_1n</text>
<text x="334.4" y="196">CLK4, DIFFCLK_2p</text>
<text x="196.8" y="199.5">nCE</text>
<text x="323.1" y="200.7">M15</text>
<text x="334.4" y="199.5">CLK5, DIFFCLK_2n</text>
<text x="334.4" y="203">CLK6, DIFFCLK_3p</text>
<text x="171.8" y="204.1">EPCS_CLKH1</text>
<text x="185.8" y="207.8">H14</text>
<text x="196.8" y="206.6">DCLK</text>
<text x="323.1" y="204.3">M16</text>
<text x="334.4" y="206.6">CLK7, DIFFCLK_3n</text>
<text x="187.9" y="211.3">H5</text>
<text x="188.4" y="214.8">F4</text>
<text x="196.8" y="210.1">CONF_DONE</text>
<text x="196.8" y="213.6">nCONFIG</text>
<text x="196.8" y="217.1">nSTATUS</text>
<text x="301.6" y="225.8">2</text>
<text x="301.6" y="222.2">1</text>
<text x="301.6" y="229.3">3</text>
<text x="150.6" y="246.4">FPGA_TCK 1</text>
<text x="150.6" y="249.9">FPGA_TDO 3</text>
<text x="150.6" y="253.5">FPGA_TMS 5</text>
<text x="150.6" y="260.5">FPGA_TDI</text>
</g>
<g font-size="3.2" fill="#840000">
<text x="186.4" y="246.9">2</text>
<text x="186.4" y="250.5">4</text>
<text x="167.9" y="257.5">7</text>
<text x="186.4" y="254">6</text>
<text x="186.4" y="257.5">8</text>
<text x="167.9" y="261.1">9</text>
<text x="184.4" y="261.1">10</text>
</g>
<g font-size="1.4" fill="#840000">
<text x="182" y="245.5">GND</text>
<text x="172" y="246.1">TCK</text>
<text x="172" y="249.6">TDO</text>
<text x="180.6" y="249.6">(PGM)</text>
<text x="171.9" y="252.6">TMS</text>
<text x="172" y="256.6">VPUMP</text>
<text x="180.4" y="256.1">nTRST</text>
<text x="180.8" y="253.1">VJTAG</text>
<text x="172" y="260.2">TDI</text>
<text x="181.9" y="260.2">GND</text>
</g>
</svg>
